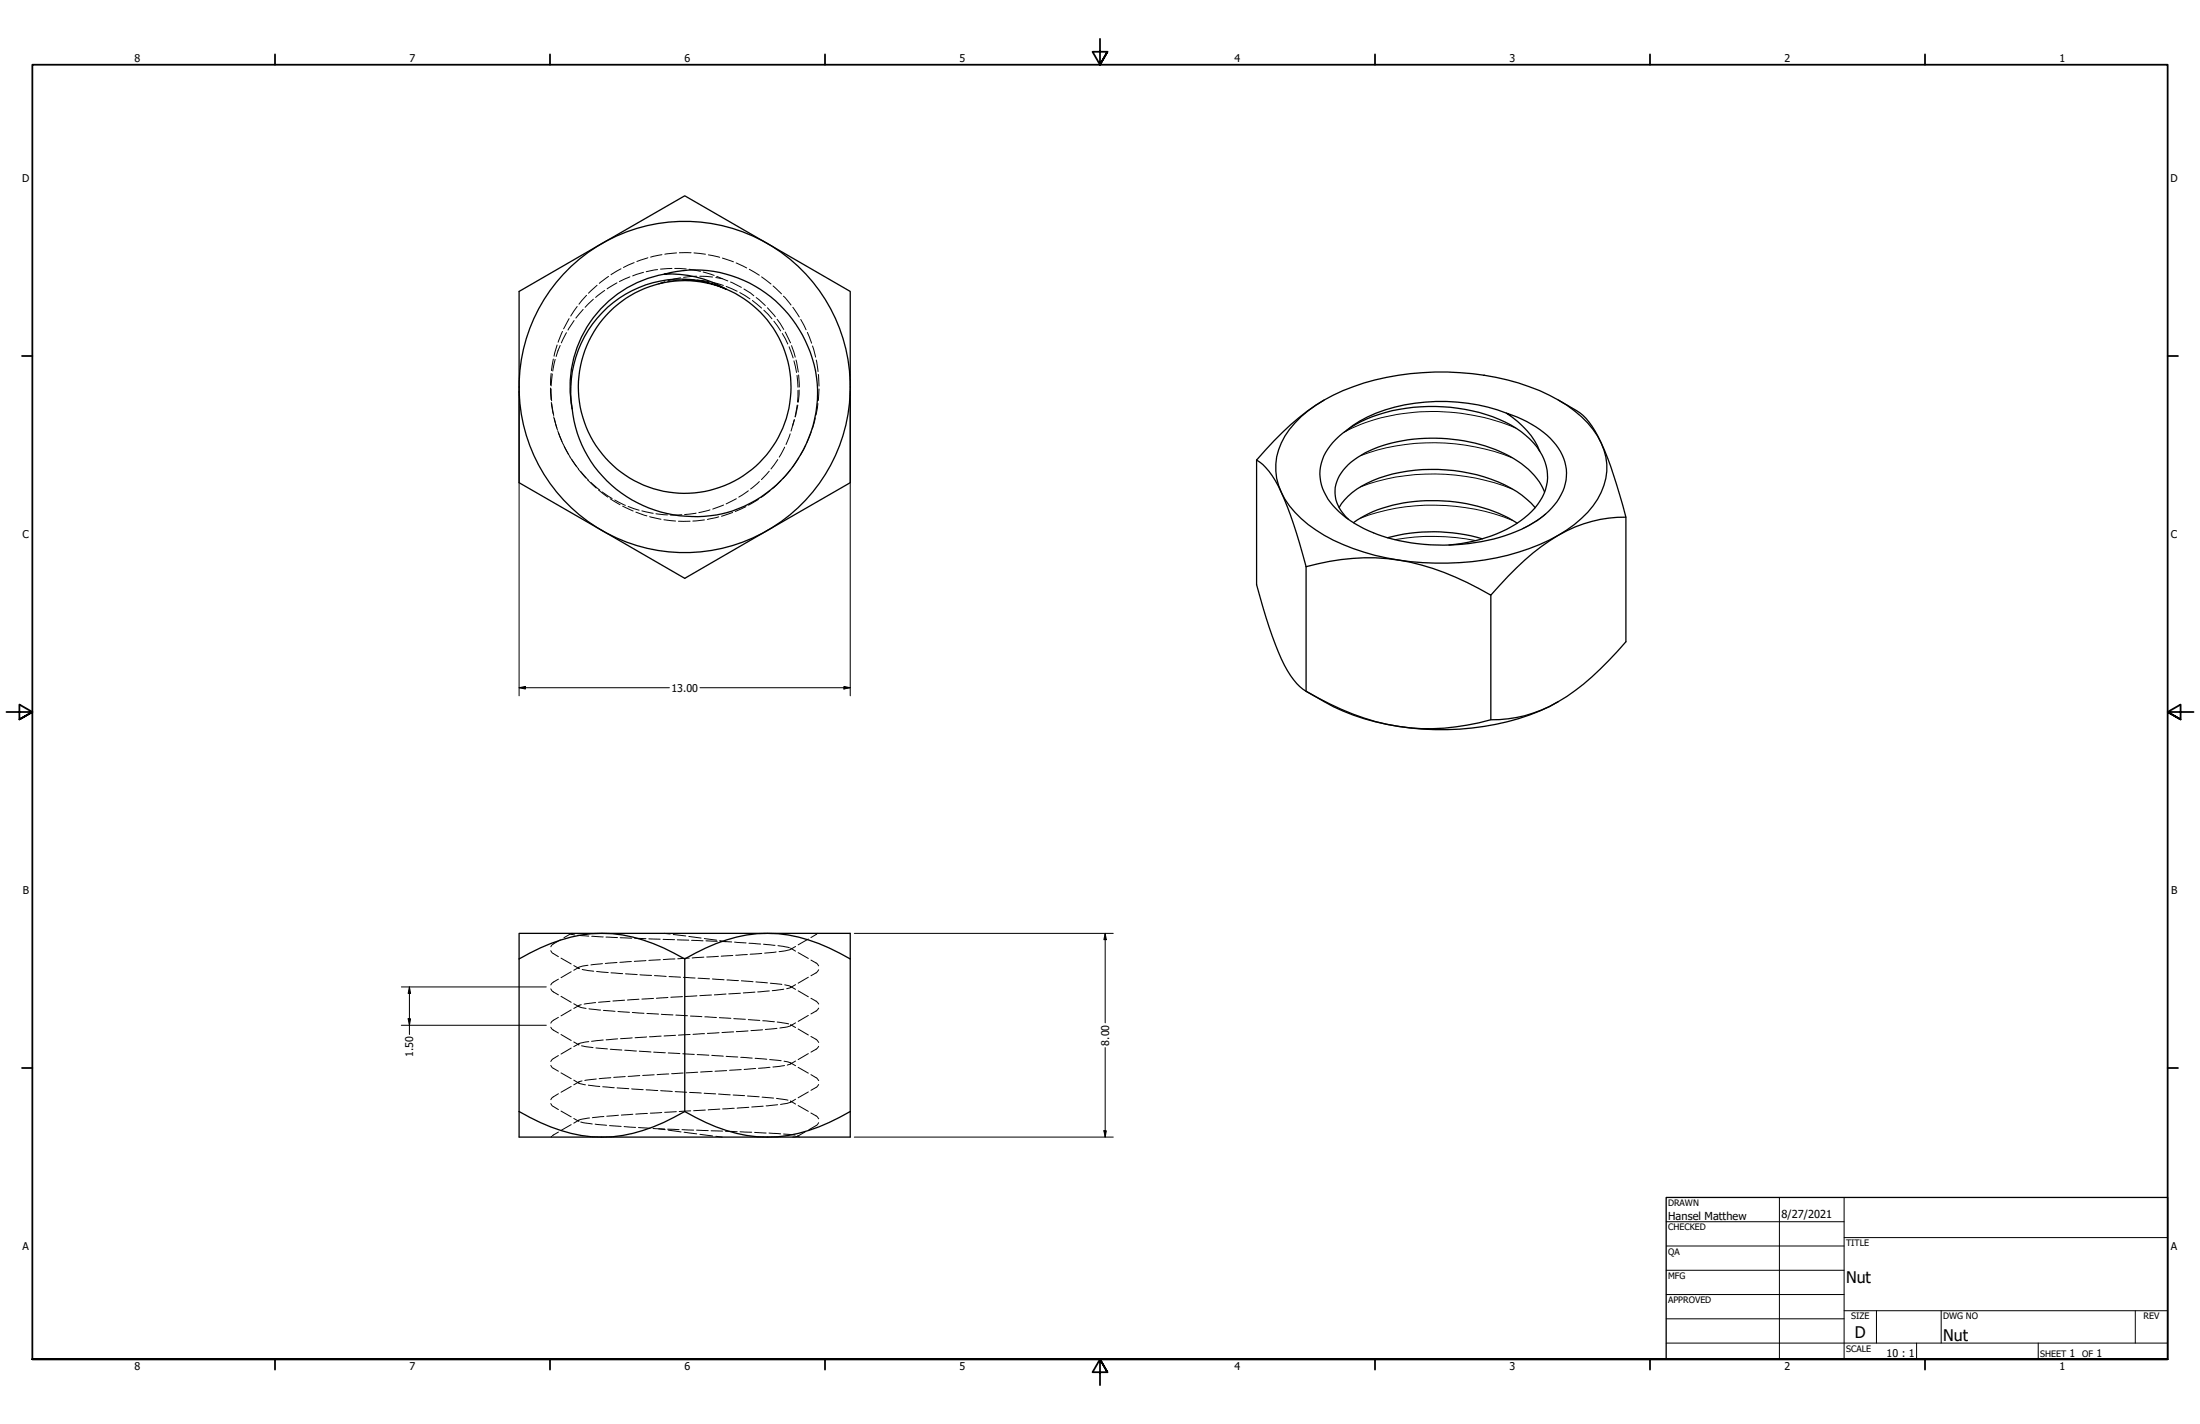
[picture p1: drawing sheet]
<svg xmlns="http://www.w3.org/2000/svg" width="864mm" height="559mm" viewBox="0 0 864 559" stroke-linecap="round" stroke-linejoin="round" font-family="sans-serif">
<!-- layer: Hidden (ANSI) -->
<g fill="none" stroke="#000" stroke-width=".39">
<path d="M259.8 99.9l-4.4 1M265.6 99.3l-4.6 .5M266.7 99.2h4.6M272.4 99.3l4.5 .5M230.3 115.9l-3 3.5M232.9 117.4l-3.2 3.2M234.4 112l-3.4 3.1M237.4 114l-3.6 2.7M238.9 108.5l-3.6 2.7M242.2 111l-3.9 2.3M243.8 105.5l-4 2.3M247.3 108.6l-4.2 1.9"/>
<path d="M248.9 103.1l-4.2 1.9M252.6 106.9l-4.3 1.4M254.3 101.2l-4.3 1.4M258.1 105.8l-4.4 .8M261 110.6l-2.4 .8 2.3-.6M263.8 105.3l-4.5 .3M264.9 105.3l4.5 .2M266.6 109.9l-4.5 .7M267.1 109l-4.9 1.2M267.8 109.8h4.7M270.5 105.7l4.5 .8M273.4 108.4l-5 .4"/>
<path d="M273.7 109.9l4.6 .7M274.7 108.4l5 .3M276 106.7l4.4 1.4M278.1 100l4.4 1M279.5 110.7l4.5 1.3M281 108.9l2.5 .4M281.4 108.5l2.1 .8M283.5 109.3l2.2 .9M283.6 101.3l4.3 1.4M285.1 112.4l4.3 1.9M286.8 110.7l4.2 2.1M289 103.2l4.1 2"/>
<path d="M290.4 114.8l4 2.5M292 113.4l3.9 2.7M294.1 105.7l4 2.3M295.3 117.9l3.7 3M296.9 116.8l3.5 3.1M299 108.6l3.6 2.8M303.5 112.2l3.3 3.1M307.5 116.2l3 3.5M218.7 135.4l-1.2 4.4M219.9 135.6l-1.6 4.3M220.8 130l-1.7 4.3M222.4 130.6l-2.1 4"/>
<path d="M223.4 125l-2.2 4M225.4 125.8l-2.5 3.7M226.6 120.3l-2.6 3.7M228.9 121.4l-2.8 3.4M299.8 121.7l3.2 3.4M301.2 120.8l3.2 3.5M303.8 126l2.7 3.9M305.1 125.3l2.6 4M307.1 130.9l2.1 4.1M308.2 130.3l2.1 4.3M309.8 136.1l1.5 4.4M310.7 135.6l1.5 4.5"/>
<path d="M311.2 120.6l2.6 3.8M314.3 125.3l2.1 4.1M316.9 130.4l1.7 4.3M319 135.8l1.2 4.3M216.1 152.3l.2 4.5M216.3 152.6l.2 4.7M216.3 146.6l-.2 4.5M216.4 157.9l.8 4.5M216.6 158.4l.8 4.7M216.8 146.7l-.5 4.7M217.2 140.9l-.7 4.5M217.9 141l-.9 4.6"/>
<path d="M311.7 141.6l1 4.6M312.5 141.3l.9 4.7M312.9 147.3l.3 4.7M312.9 159l-.8 4.6M313.2 158.9l-1 4.7M313.2 153.2l-.1 4.6M313.5 147.1l.3 4.8M313.7 153l-.3 4.8M320.4 141.3l.7 4.5M321.1 158.3l-.7 4.5M321.2 146.9l.3 4.6M321.5 152.7l-.3 4.5"/>
<path d="M217.4 163.6l1.2 4.4M217.6 164.2l1.2 4.5M218.9 169l1.7 4.3M219.2 169.8l1.8 4.4M221.1 174.3l2.1 4.1M221.5 175.2l2.3 4.1M223.8 179.4l2.6 3.7M308 175.5l-2.1 3.9M310.2 170.2l-1.7 4.2M311.1 167l-.6 2.2M311.8 164.7l-.7 2.3M313.6 179.7l-2.6 3.8"/>
<path d="M316.3 174.7l-2.2 4M318.5 169.4l-1.8 4.3M320 164l-1.2 4.3M224.4 180.3l2.7 3.8M227 184.1l3 3.5M227.9 185l3.1 3.5M230.8 188.4l3.3 3.1M231.9 189.3l3.6 3M234.9 192.3l3.7 2.8M236.3 193l4 2.6M239.5 195.7l3.9 2.4M241.3 196.2l4.2 2.1"/>
<path d="M244.4 198.6l4.1 1.9M246.6 198.8l4.3 1.4M284 198.2l-4.2 1.6M289.1 195.7l-4 2M292.8 198.8l-4.2 1.9M293.8 192.6l-3.8 2.5M297.7 195.9l-3.9 2.3M298.1 189l-3.5 2.9M301.9 184.9l-3 3.3M302.3 192.5l-3.7 2.8M305.3 180.3l-2.7 3.7M306.5 188.7l-3.4 3.1"/>
<path d="M310.3 184.3l-3 3.5M249.6 201l4.3 1.4M252 200.5l4.4 .9M255 202.8l4.5 1M257.5 201.6l4.5 .5M260.6 204l4.6 .5M266.3 204.5h4.6M267.7 202l-4.6 .1M273.2 201.4l-4.5 .5M276.5 204l-4.5 .5M278.7 200.1l-4.4 1.1M282.1 202.8l-4.4 1"/>
<path d="M287.6 201.1l-4.4 1.5M216.2 373.1a4.4 4.4 0 0 0 3 2.3M220 368.8l-3.1 1.8-.7 .9M220.2 376l4 2.3M223.8 366.3h.1M224 366.5h.1M224.1 366.4l-2.7 1.6M224.6 366.3l-.6 .2 1.6 .4M225.2 378.9l2.1 1.1M226.7 367l4.4 .3M227.3 379.6l-2.1 1.1M230.8 378.8a6.6 6.6 0 0 0-3.8 1.1l.5 .2"/>
<path d="M232.3 367.4l4.5 .3M236.5 378.1l-4.5 .6M237.9 367.7l4.5 .2M242.2 377.7l-4.6 .4M243.5 368l4.5 .2M247.8 377.3l-4.5 .3M249.1 368.2l4.5 .2M253.6 376.9l-4.6 .4M254.7 368.4l4.4 .2M259.2 376.6l-4.5 .3M260.3 368.6l4.5 .1M260.7 366.3l2.4 .2"/>
<path d="M264.3 366.7l4.9 .6M264.9 376.3l-4.6 .3M265.9 368.8l4.5 .1M270.4 367.5l4.8 .6M270.6 376l-4.5 .2M271.5 369l4.5 .2M276.3 375.6l-4.6 .3M276.5 368.3l4.8 .6M277.1 369.2l4.5 .2M282 375.3l-4.6 .2M282.5 369.1l2.4 .4-2.2-.1M284.9 369.5l2.3 .1"/>
<path d="M287.7 375l-4.6 .2M288.4 369.7l4.5 .3M293.4 374.6l-4.6 .2M294 370.1l4.6 .4M299 374.1l-4.6 .4M299.7 370.5l4.5 .5M304.7 373.6l-4.5 .4M305.4 371.1l4.5 .8M310.3 372l2 1.3M312.3 371.4l-2.2 1.3-4.3 .7M313.3 373.8l4 2.3M317.3 368.5l-4 2.3"/>
<path d="M318.3 376.7a4.7 4.7 0 0 1 3.1 2.3M320.5 366.6l-2.2 1.3M320.9 366.3l-.2 .1M216.2 388a4.4 4.4 0 0 0 3 2.4M219.2 399.2a5.4 5.4 0 0 0-3 2.3M219.2 384.2a5.4 5.4 0 0 0-3 2.3M220.2 391l4 2.3M224.2 396.3l-4 2.4M224.2 381.3l-4 2.4M225.2 393.9l2.1 1.1M227.3 394.6l-2.1 1.1M228.2 394.3l-1 .3-.1 .3 3 .8"/>
<path d="M228.5 380.4l4.5 .7M231.2 395.9l4.6 .5M233.8 393.4l-4.5 .6M234.2 381.3l4.6 .3M236.9 396.5l4.5 .4M239.5 392.9l-4.6 .4M239.8 381.8l4.6 .3M242.6 396.9l4.5 .4M245.2 392.5l-4.6 .3M245.6 382.1l4.5 .4M248.2 397.3l4.6 .3M250.8 392.1l-4.5 .3"/>
<path d="M251.2 382.5l4.6 .3M253.9 397.7l4.6 .3M256.5 391.8l-4.5 .2M256.9 382.8l4.6 .4M259.6 398l4.6 .3M262.2 391.4l-4.5 .3M262.6 383.2l4.5 .3M265.3 398.3l4.6 .3M267.9 391.1l-4.6 .3M268.3 383.5l4.6 .3M271 398.7l4.5 .3M273.6 390.8l-4.6 .2"/>
<path d="M274 383.9l4.5 .2M276.7 399l4.5 .3M279.3 390.5l-4.6 .2M279.7 384.2l4.5 .3M282.4 399.4l4.5 .2M285 390.1l-4.6 .3M285.4 384.6l4.5 .2M288 399.7l4.6 .3M290.6 389.8l-4.5 .2M291 384.9l4.6 .4M296.4 389.3l-4.6 .3M296.7 385.3l4.5 .4"/>
<path d="M302 388.9l-4.6 .4M302.4 385.8l4.5 .5M307.7 388.2l-4.6 .5M308 386.5l1.8 .3 .7 .5-1.7 .7M310.3 387.1l2 1.1M312.3 386.4l-2 1.1M313.3 388.8l4 2.4M317.3 398.5l-4 2.3M317.3 383.5l-4 2.3M318.3 391.7a5.3 5.3 0 0 1 3.1 2.3M321.4 395.6a5.3 5.3 0 0 1-3.1 2.3M321.4 380.6a4.9 4.9 0 0 1-3.1 2.3"/>
<path d="M216.2 418.1a4.2 4.2 0 0 0 3 2.3M216.2 403.1a4.7 4.7 0 0 0 3 2.3M219.2 414.2a5 5 0 0 0-3 2.4M220.2 406l4 2.3M224.2 411.3l-4 2.3M225.2 408.9l2.1 1.1M227.3 409.6l-2.1 1.1M228.3 410.4l4.5 .7M231.1 408.7a7.3 7.3 0 0 0-4.1 1.1l.2 .2M233.9 411.2l4.5 .4M236.8 408.1l-4.6 .5M239.6 411.7l4.5 .4"/>
<path d="M242.4 407.7l-4.5 .4M245.2 412.1l4.6 .3M248.2 407.3l-4.6 .3M251 412.5l4.5 .3M253.8 406.9l-4.5 .3M256.6 412.9l4.6 .2M259.5 406.6l-4.5 .2M262.3 413.2l4.6 .2M265.2 406.3l-4.5 .2M268 413.5l4.5 .3M270.9 406l-4.6 .2M273.7 413.8l4.6 .3"/>
<path d="M276.5 405.6l-4.5 .3M279.4 414.1l4.5 .4M282.3 405.3l-4.6 .2M285.1 414.5l4.5 .3M288 404.9l-4.6 .3M290.8 414.9l4.5 .3M291 419.7l-4.6 .3M293.6 404.6l-4.5 .2M293.8 400.1l4.5 .3M296.4 415.3l4.6 .4M296.6 419.3l-4.5 .4M299.3 404.1l-4.5 .3"/>
<path d="M299.4 400.6l4.6 .3M302.1 415.8l4.5 .4M302.3 418.8l-4.5 .4M305 403.5l-4.6 .5M305.1 401.1l4.5 .7M307.8 416.4l2.7 .9-1.4 .7M308 418.1l-4.6 .6M310.3 402.1l2 1.1M310.3 417.1l2 1.1M310.5 402.3l-1.4 .7-3 .4M312.3 416.4l-2 1.1M312.3 401.4l-2 1.1"/>
<path d="M313.3 403.8l4 2.3M313.3 418.8l4 2.3M317.3 413.4l-4 2.4M318.3 406.7a4.9 4.9 0 0 1 3.1 2.4M321.4 410.6a5.3 5.3 0 0 1-3.1 2.3M216.2 433.1a4.4 4.4 0 0 0 3 2.3M219.2 429.2a5 5 0 0 0-3 2.3M220.2 421l4 2.3M220.2 436l4 2.3M224.2 426.3l-4 2.3M225.2 423.9l2.1 1.2M225.2 438.9l2.1 1.2"/>
<path d="M227.3 439.5l-2.1 1.3M227.3 424.6l-2.1 1.1M228.5 424.2l-1 .2-.4 .5 2.7 .8M230.9 425.8l4.6 .5M231.4 438.7a7.4 7.4 0 0 0-4.3 1.1M234.1 423.4l-4.5 .6M236.6 426.5l4.5 .3M237 438.1l-4.5 .5M239.8 422.9l-4.6 .4M242.3 426.9l4.5 .3M242.8 437.6l-4.6 .4M245.4 422.5l-4.5 .3"/>
<path d="M248 427.3l4.5 .3M248.4 437.3l-4.5 .3M251.1 422.1l-4.5 .3M253.6 427.7l4.6 .2M254.1 436.9l-4.5 .3M256.8 421.8l-4.5 .2M259.3 428l4.6 .3M259.8 436.6l-4.5 .2M262.5 421.4l-4.6 .3M265 428.4l4.6 .2M265.5 436.2l-4.6 .3M268.2 421.1l-4.5 .2"/>
<path d="M270.7 428.7l4.6 .2M271.1 435.9l-4.5 .3M273.9 420.8l-4.6 .2M276.4 429l4.5 .3M276.9 435.6l-4.6 .3M279.6 420.4l-4.6 .3M282.1 429.3l4.5 .3M282.6 435.2l-4.6 .3M285.2 420.1l-4.5 .3M287.8 429.7l4.5 .3M288.2 434.9l-4.5 .3M293.4 430.1l4.6 .3"/>
<path d="M293.9 434.5l-4.5 .3M299.1 430.5l4.6 .4M299.6 434.1l-4.5 .3M304.8 431l4.5 .7M305.2 433.5l-4.5 .5M310.3 432.1l2 1.2M310.4 432.1v.4l-1.3 .4-2.7 .5M312.3 431.4l-2 1.2M313.3 433.8l4 2.3M317.3 428.5l-4 2.3M318.3 436.8a4.7 4.7 0 0 1 3.1 2.2M318.3 421.7a4.9 4.9 0 0 1 3.1 2.4"/>
<path d="M321.4 425.6a4.7 4.7 0 0 1-3.1 2.3M216.6 445.9l-.3 .3M219.2 444.2l-2.3 1.4M224.2 441.3l-4 2.3M228 440.3l4.5 .8M233.6 441.1l4.5 .5M239.3 441.7l4.5 .3M245 442.1l4.5 .3M250.6 442.5l4.6 .3M256.3 442.8l2.3 .2M258.6 443l2.5 .3M258.6 443h2.3"/>
<path d="M262.1 443.1l4.5 .2M262.3 443.5l5 .7M267.7 443.3l4.6 .2M268.5 444.3l5 .6M273.4 443.5l4.6 .2M274.8 445.1l4.9 .7M279.1 443.7l4.6 .2M281 445.9l2.5 .3M284.8 443.9l4.6 .2M290.5 444.1l4.6 .2M296.2 444.4l4.5 .2M301.9 444.6l4.6 .3"/>
<path d="M307.6 445l4.5 .5M313.4 445.9l-.2-.2-2.1 .5M313.6 446.1l.2 .1M316 444.2l-2.8 1.6M321.4 440.6l-.7 .9-3.2 1.9"/>
</g>
<!-- layer: Visible (ANSI) -->
<g fill="none" stroke="#000" stroke-width=".51">
<path d="M203.8 114.4l65-37.6 32.4 18.8 32.6 18.8v75l-65 37.5-65-37.5zM260.7 107.6a45 45 0 0 0-36.1 52.8M238.5 120.6a42.8 42.8 0 0 1 46.4-7.2 41.7 41.7 0 0 0-57.8 41.6 41.7 41.7 0 0 0 63.4 32.4 41.7 41.7 0 0 0-.1-71.2l-5.5-2.8a42.6 42.6 0 0 0-24.2-5.8 48.2 48.2 0 0 1 59.7 39.4 48.8 48.8 0 0 1-44 55.6 48.2 48.2 0 0 1-52.2-45.1 44.3 44.3 0 0 1 14.3-36.9zM333.8 151.9a65 65 0 0 0-97.5-56.3 65 65 0 0 0 0 112.5M333.8 151.9a65 65 0 0 1-97.5 56.2M519.8 157a105 105 0 0 0-26.5 23.5M611.7 157l7.1 4.1a26.7 26.7 0 0 1 9.7 12.7 186.8 186.8 0 0 1 9.7 29.1 53.1 53.1 0 0 0-33.1 11.5 128.8 128.8 0 0 0-19.9 19.2 96.9 96.9 0 0 0-45.3-14.7 92.9 92.9 0 0 0-27.2 3.5M510.7 163.5a73.6 73.6 0 0 1 38.3-16.2 105.3 105.3 0 0 1 55.4 6 48.5 48.5 0 0 1 22.7 17.8 23.1 23.1 0 0 1-1.8 27.4 53.8 53.8 0 0 1-25 16.8 105.9 105.9 0 0 1-73.1-1.6 47.7 47.7 0 0 1-22.8-17.8 23.8 23.8 0 0 1 3.9-29.9zM528.5 169a21.6 21.6 0 0 0-10.4 17.1 22 22 0 0 0 8.9 16 57.2 57.2 0 0 0 32 11.5 75.4 75.4 0 0 0 41.6-7.6 27.2 27.2 0 0 0 13.8-16.1 18.4 18.4 0 0 0-5.8-17.9 44.6 44.6 0 0 0-17.3-9.9 32.4 32.4 0 0 1 13.1 14.9M528.5 169a56.7 56.7 0 0 1 32.1-9.5 61.4 61.4 0 0 1 36.5 9.9l1.8 1.4a25.2 25.2 0 0 1 5.5 6.2M591.3 162.1a72.4 72.4 0 0 0-54.4 1.5l-5.9 3.4-2.5 2M604.4 177a17.6 17.6 0 0 1-1.9 22.4 46.8 46.8 0 0 1-26.4 13.5l-7.3 1"/>
<path d="M493.3 180.5a26.7 26.7 0 0 1 9.7 12.7 186.8 186.8 0 0 1 9.7 29.2M493.3 180.5v48.9a150.6 150.6 0 0 0 12.1 33.8l1.2 1.9a22.2 22.2 0 0 0 10.8 8.8 87.5 87.5 0 0 0 49.5 11.9 104.2 104.2 0 0 0 18.3-3.4 54.6 54.6 0 0 0 36.5-14 143.1 143.1 0 0 0 16.5-16.6v-48.9M525.7 199.2a26.5 26.5 0 0 1 13.3-10.7 66.4 66.4 0 0 1 56.3 4.3 36.1 36.1 0 0 1 7.3 6.4M606.3 193a30.9 30.9 0 0 0-17.4-15.8 67 67 0 0 0-51.5-.2 22.6 22.6 0 0 0-12.6 12 13.3 13.3 0 0 0 4.5 14.8M531.3 205.1a54.4 54.4 0 0 1 33.1-8.6 61.6 61.6 0 0 1 31.2 8.8M544.7 211a68.7 68.7 0 0 1 37.2 .5M512.7 222.4v48.9a96.4 96.4 0 0 0 60.3 14.8 91.4 91.4 0 0 0 38.7-10.8M585.2 233.6v48.8M203.8 366.3h130v79.9h-130zM203.8 376.3a64.8 64.8 0 0 1 32.5-10 64.8 64.8 0 0 1 32.5 10M268.8 376.3a63 63 0 0 1 36.6-9.9 67.4 67.4 0 0 1 28.4 9.9M268.8 376.3v59.9"/>
<path d="M203.8 436.2a64.8 64.8 0 0 0 32.5 10 64.8 64.8 0 0 0 32.5-10 63 63 0 0 0 36.6 9.9 67.4 67.4 0 0 0 28.4-9.9"/>
</g>
<!-- layer: Visible Narrow (ANSI) -->
<path d="M534 178.8a83.6 83.6 0 0 1 59.6 .8M594.9 168a82.5 82.5 0 0 0-64.2 0l-3.3 1.7M534 191.1a83.6 83.6 0 0 1 59.6 .8M534.1 203.3a83.4 83.4 0 0 1 59.5 .9M547.5 211.8a87.8 87.8 0 0 1 31.9 .4M606.6 201.8l-4.2 3-4.7 2.7" fill="none" stroke="#000" stroke-width=".39"/>
<!-- layer: Border (ANSI) -->
<g fill="none" stroke="#000" stroke-width=".7">
<path d="M431.8 15.2v10.2l-2.9-5.1h5.8l-2.9 5.1 2.9-5.1M107.9 21.3v4.1M215.9 21.3v4.1M323.8 21.3v4.1M539.8 21.3v4.1M647.7 21.3v4.1M755.6 21.3v4.1M8.6 139.7h4.1M850.9 139.7h4.1M2.5 279.4h10.2l-5.1-2.9v5.8l5.1-2.9-5.1 2.9M861.1 279.4h-10.2l5.1-2.9v5.8l-5.1-2.9 5.1 2.9M8.6 419.1h4.1"/>
<path d="M850.9 419.1h4.1M12.7 533.4v-508h838.2v508h-838.2h838.2M107.9 533.4v4.1M215.9 533.4v4.1M323.8 533.4v4.1M434.7 538.5l-2.9-5.1 2.9 5.1h-5.8l2.9-5.1v10.2M539.8 533.4v4.1M647.7 533.4v4.1M755.6 533.4v4.1"/>
</g>
<!-- layer: Title (ANSI) -->
<g fill="none" stroke="#000" stroke-width=".39">
<path d="M654 479.4h69.9M698.5 469.9v63.5M723.9 469.9v63.5M654 488.9h69.9M654 498.5h69.9M723.9 485.6h127M654 508h69.9M654 517.5h69.9M723.9 514.3h127M736.6 514.3v12.7M762 514.3v12.7M838.2 514.3v12.7"/>
<path d="M654 527h196.9M752.3 527v6.4M800.1 527v6.4"/>
</g>
<path d="M654 469.9h196.9v63.5h-196.9z" fill="none" stroke="#000" stroke-width=".51"/>
<!-- layer: Dimension (ANSI) -->
<g fill="none" stroke="#000" stroke-width=".39">
<path d="M203.8 153.5v119.5M333.8 153.5v119.5M203.8 269.9l2.4-.5v1zM203.8 269.9h59M274.8 269.9h59M331.3 269.4l2.5 .5-2.5 .5zM335.3 366.3h101.7M433.8 366.3l.5 2.4h-1zM433.8 366.3v35.1M157.5 387.3h56.9M160.2 399.8h1l-.5 2.5zM160.7 387.3l.5 2.5h-1z"/>
<path d="M160.7 387.3v18.7M157.5 402.3h56.9M433.8 411.1v35.1M335.3 446.2h101.7M433.3 443.7h1l-.5 2.5z"/>
</g>
<g fill="#000">
<path d="M203.8 269.9l2.4-.5v1z" fill-rule="evenodd"/>
<path d="M331.3 269.4l2.5 .5-2.5 .5z" fill-rule="evenodd"/>
<path d="M433.8 366.3l.5 2.4h-1z" fill-rule="evenodd"/>
<path d="M160.2 399.8h1l-.5 2.5z" fill-rule="evenodd"/>
<path d="M160.7 387.3l.5 2.5h-1z" fill-rule="evenodd"/>
<path d="M433.3 443.7h1l-.5 2.5z" fill-rule="evenodd"/>
</g>
<g font-size="6.3">
<text x="724.7" y="503.3">Nut</text>
<text x="728.1" y="524.9">D</text>
<text x="762.8" y="526.2">Nut</text>
</g>
<g font-size="4.3">
<text x="654.8" y="478.6">Hansel Matthew</text>
<text x="699.3" y="478">8/27/2021</text>
</g>
<g font-size="4.2">
<text x="52.8" y="24.4">8</text>
<text x="160.8" y="24.4">7</text>
<text x="268.7" y="24.4">6</text>
<text x="376.7" y="24.4">5</text>
<text x="484.6" y="24.4">4</text>
<text x="592.6" y="24.4">3</text>
<text x="700.5" y="24.4">2</text>
<text x="808.5" y="24.4">1</text>
<text x="8.8" y="71.4">D</text>
<text x="852" y="71.4">D</text>
<text x="8.9" y="211.1">C</text>
<text x="852.2" y="211.1">C</text>
<text x="263.6" y="271.4">13.00</text>
<text x="9" y="350.8">B</text>
<text x="852.2" y="350.8">B</text>
<text x="435.4" y="410.3" transform="rotate(-90 435.4 410.3)">8.00</text>
<text x="162.2" y="414.8" transform="rotate(-90 162.2 414.8)">1.50</text>
<text x="8.9" y="490.5">A</text>
<text x="852.2" y="490.5">A</text>
<text x="740.6" y="532.6">10 : 1</text>
<text x="812.4" y="532.6">1</text>
<text x="823" y="532.6">1</text>
<text x="52.8" y="537.5">8</text>
<text x="160.8" y="537.5">7</text>
<text x="268.7" y="537.5">6</text>
<text x="376.7" y="537.5">5</text>
<text x="484.6" y="537.5">4</text>
<text x="592.6" y="537.5">3</text>
<text x="700.5" y="537.5">2</text>
<text x="808.5" y="537.5">1</text>
</g>
<g font-size="3.5">
<text x="654.8" y="473.2">DRAWN</text>
<text x="654.8" y="482.8">CHECKED</text>
<text x="724.7" y="488.9">TITLE</text>
<text x="654.8" y="492.3">QA</text>
<text x="654.8" y="501.8">MFG</text>
<text x="654.8" y="511.4">APPROVED</text>
<text x="726.7" y="517.7">SIZE</text>
<text x="762.8" y="517.7">DWG NO</text>
<text x="841.4" y="517.7">REV</text>
<text x="724.7" y="530.4">SCALE</text>
<text x="800.9" y="532.6">SHEET</text>
<text x="817.4" y="532.6">OF</text>
</g>
</svg>
